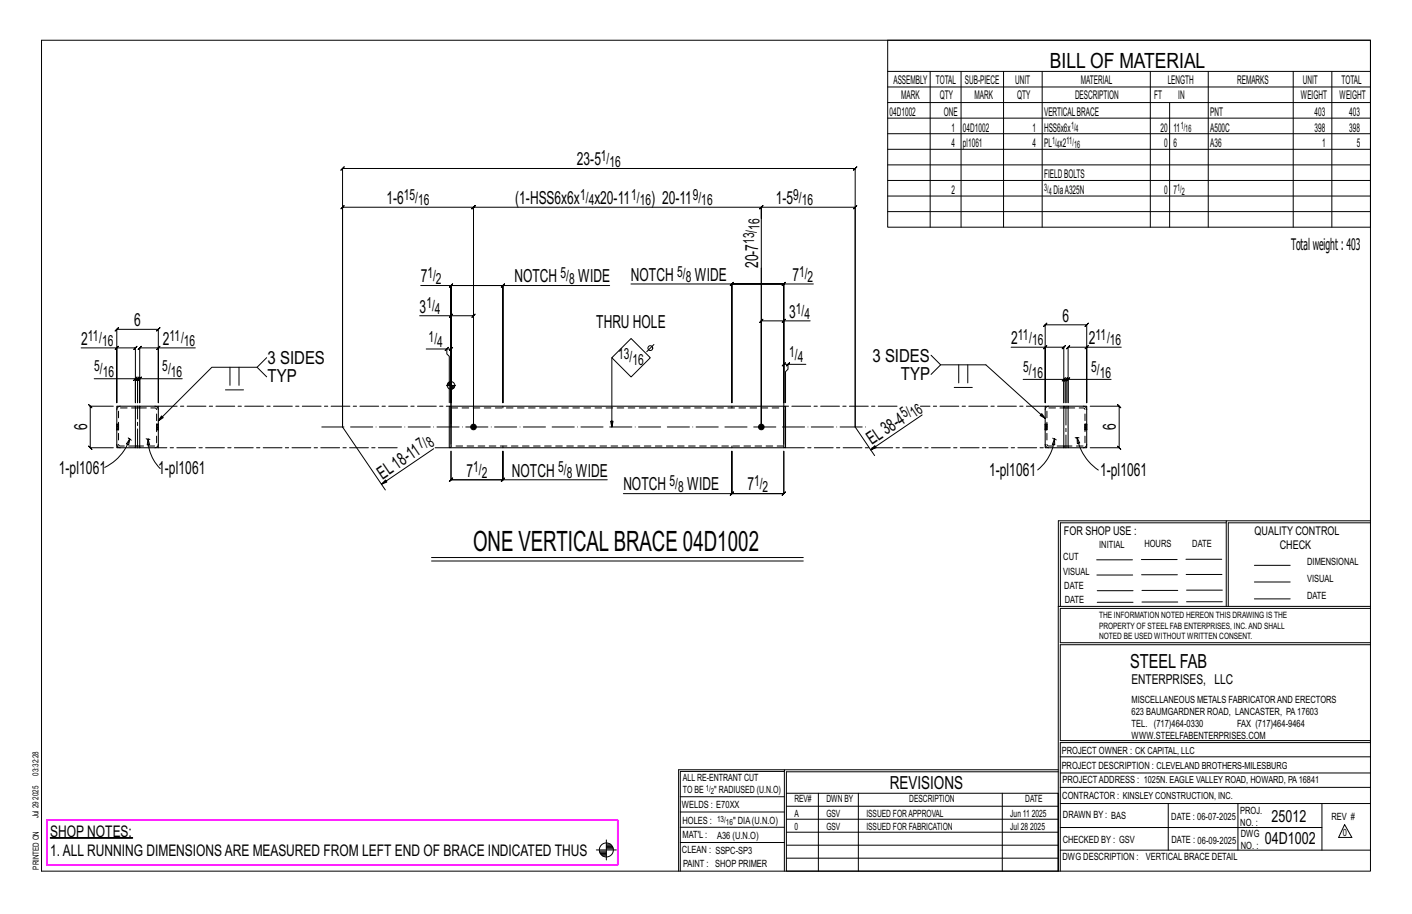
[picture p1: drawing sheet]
<svg xmlns="http://www.w3.org/2000/svg" width="432mm" height="279mm" viewBox="0 0 432 279" stroke-linecap="round" stroke-linejoin="round" font-family="sans-serif">
<g fill="#000" stroke="#000" stroke-width=".31">
<path d="M15.4 256.1h25.2v.1h-25.2z"/>
<circle cx="144.8" cy="130.5" r=".86"/>
<circle cx="232.8" cy="130.5" r=".86"/>
</g>
<g fill="none" stroke="#000" stroke-width=".31">
<path d="M12.7 12.3h406.4v254h-406.4zM271.5 12.3h147.6v57.2h-147.6zM271.5 21.8h147.6M271.5 26.6h147.6M271.5 31.4h147.6M271.5 36.1h147.6M284.5 21.8v47.7M293.9 21.8v47.7M306.9 21.8v47.7M318.7 21.8v47.7M351.8 21.8v47.7M357.7 31.4v38.1"/>
<path d="M369.5 21.8v47.7M395.5 21.8v47.7M407.3 21.8v47.7M271.5 40.9h147.6M271.5 45.6h147.6M271.5 50.4h147.6M271.5 55.2h147.6M271.5 59.9h147.6M232.8 66.8v63.7v-32.4l-.5 .5 1-1-.5 .5h6.9M271.5 64.7h147.6M128.3 96.5h9.6v34M128.7 87.3h9.2v35.8v-35.8"/>
<path d="M137.9 87.3l.5-.5-1 1zM137.9 96.5l-.5 .5 1-1zM137.9 96.5h6.9l-.5 .5 1-1-.5 .5v34M153.8 87.3l.5-.5-1 1zM153.8 87.3h-15.9h15.9l-.5 .5 1-1-.5 .5v35.8v-35.8h32.6M192.9 86.8h30.9v36.3v-36.3l-.5 .5 1-1-.5 .5h15.9h-15.9M224.3 86.3l-1 1zM232.8 82v48.5zM239.2 98.6l1-1zM239.7 86.8l.5-.5-1 1zM239.7 86.8l-.5 .5 1-1zM239.7 86.8v36.3v-36.3h9"/>
<path d="M247.8 98.1h-8.1v32.4M24.8 106.3h10.9v16.8v-22.4l-.5 .5 1-1-.5 .5h12.7l-.5 .5 1-1-.5 .5v22.4v-16.8h11.3M35.7 106.3l-.5 .5 1-1zM35.7 106.3h5.7l-.5 .5 1-1-.5 .5v16.8v-7.3h-12.6M40.9 116.3l1-1zM41.4 115.8h.7l-.5 .5 1-1-.5 .5v7.3v-7.3l-.5 .5 1-1-.5 .5h.6M42.2 116.3l1-1zM48.4 106.3h-5.7l.5-.5-1 1 .5-.5v16.8v-7.3h13M48.9 105.8l-1 1zM68.9 119.2h5.6M70.3 112.3v5.5M73.1 112.3v5.5"/>
<path d="M78.6 112.3l3 2.9M81.6 109.3l-3 3h-13.8l-16.4 16.3 1-1.5 .5 .6-1.5 .9M130.3 106.7h6.3v1.5l.8 .7v14.2M136.5 117.8h2.8M136.6 106.7l-.5 .5 1-1zM136.6 106.7h1.3l-.5 .5 1-1-.5 .5v16.4M136.9 117.3v.5M137.1 117v.8M137.3 116.8v1M137.5 116.7v1.1M137.7 116.7v1.1M137.9 116.4v13.1"/>
<path d="M138.1 117.8v1.2M138.3 117.8v1.1M138.6 117.8v1M138.8 117.8v.8M139 117.8v.5M187.1 109.4l5.9-5.9 5.9 5.9-5.9 5.8zM187.1 109.4v21.1l-.4-1.7h.8l-.4 1.7M200 105.3l-2.2 2.2M241 111.4l.5-.5-1 1zM241 111.4h-1.3l.5-.5-1 1 .5-.5v11.7M246.4 111.4h-5.4v1.5l-.8 .7v9.5M284.7 108.6l3 2.9h13.8l18.1 16.4-1.5-.9 .5-.6 1 1.5"/>
<path d="M287.7 111.5l-3 3M291.8 118.4h5.5M293.2 111.5v5.6M296 111.5v5.6M309.2 106.1h10.4v17v-23.8l-.5 .5 1-1-.5 .5h12.7l-.5 .5 1-1-.5 .5v23.8v-17h10.6M319.6 106.1l-.5 .5 1-1zM319.6 106.1h5.7l-.5 .5 1-1-.5 .5v17v-7.1h-12.4M324.8 116.5l1-1zM325.3 116h.7l-.5 .5 1-1-.5 .5v7.1v-7.1l-.5 .5 1-1-.5 .5h.6M326.6 116l-.5 .5 1-1zM332.3 106.1l.5-.5-1 1zM332.3 106.1h-5.7l.5-.5-1 1 .5-.5v17v-7.1h13.2"/>
<path d="M34.7 124.2h-7.1l-.5-.5 1 1-.5-.5v12.7l-.5-.5 1 1-.5-.5h7.1M39.2 133.8l.5 .4M39.7 134.2l-.3 1.8-.7-.3zM39.7 134.2a15.1 15.1 0 0 1-7.7 8.7M39.7 134.2l.4 .4M44.7 134.1l.6 .1M45.3 134.2l.5 1.8h-.8zM45.3 134.2a12.7 12.7 0 0 0 3.7 9.1M45.3 134.2l.5 .2M104.8 130.5v-79l-.5 .5 1-1-.5 .5h156.7l-.5 .5 1-1-.5 .5v79M104.8 130.5v-67.2l-.5 .5 1-1-.5 .5h40l-.5 .5 1-1-.5 .5v67.2v-67.2l-.5 .5 1-1-.5 .5h88l-.5 .5 1-1-.5 .5v3.5v-3.5l-.5 .5 1-1-.5 .5h28.7l-.5 .5 1-1-.5 .5v67.2M104.8 130.5l13 19.3"/>
<path d="M132.6 137.2l-15.9 10.8 1.2-1.3 .4 .7-1.6 .6M261.5 130.5l6 8.8M282 126.8l-15.7 10.7 1.2-1.3 .4 .7-1.6 .6M321.9 133.9l.6 .3M322.5 134.2v1.8l-.7-.1zM322.5 134.2a14 14 0 0 1-5.2 9.4M322.5 134.2l.5 .3M328.8 133.8h.6M329.4 133.8l.8 1.6-.7 .2zM329.4 133.8a15.4 15.4 0 0 0 6.5 9.9M329.4 133.8l.6 .1M333.4 124.2h8.9l-.5-.5 1 1-.5-.5v12.7l-.5-.5 1 1-.5-.5h-8.9"/>
<path d="M153.3 147.2l1-1zM153.8 146.7h-15.9l.5-.5-1 1 .5-.5v-8.8v8.8l-.5 .5 1-1-.5 .5h15.9l-.5 .5 1-1-.5 .5v-8.8v8.8h31.9M190.6 150.9h33.2v-13v13l-.5 .5 1-1-.5 .5h15.9l-.5 .5 1-1-.5 .5v-13v13l.5-.5-1 1 .5-.5h-15.9M223.3 151.4l1-1zM375 159.8h-50.7v25.6M375 159.2h-51.3l-.1 107.1M419.1 159.2h-44.1v26.2M419.1 159.8h-43.5v25.6M132 170.4h113.7M132 171.5h113.7M335.4 171.1h10.9M335.4 175.8h11"/>
<path d="M349 171h11M349.1 175.7h11M362.7 171h10.9M362.7 175.6h11M383.6 172.8h11M383.6 177.9h11M323.7 185.4h95.4M335.5 184.1h11M335.5 180.6h11M349.2 184h11M349.2 180.5h11M362.9 180.4h10.9"/>
<path d="M362.9 184h10.9M383.6 183.1h11M419.1 186h-94.9v10.5h94.9M419.1 197.1h-94.9v29.3h94.9v.6h-94.9v39.3M239.9 235.8h-31.9v30.5M239.9 235.3h-32.4v31M323.6 235.3h-83.7v31M323.6 235.9h-83.1v6.6M324.2 236.3h94.9M324.2 231.4h94.9M182.4 259.8h6.1M185.4 256.8v6.1"/>
<path d="M185.4 258.7h1.9M185.4 258.4h1.6M185.4 259.5h2.1M185.4 259.1h2M185.4 258h1.2M208 252.9h31.9M208 257.5h31.9M208 243.6h31.9M208 248.2h31.9M240.5 242.5h83.1v23.8h-83.1zM240.5 258.4h83.1M240.5 254.4h83.1"/>
<path d="M240.5 250.4h83.1M240.5 246.5h83.1M250.3 242.5v23.8M262.5 242.5v23.8M306.5 242.5v23.8M324.2 253h80.1M324.2 245.6h94.9M324.2 259.9h94.9M324.2 240.7h94.9M357.3 245.6v14.3M378.6 245.6v14.3M404.3 245.6v14.3"/>
<path d="M411.2 252.1l2.2 3.9h-4zM183.3 260.2h2.1M183.4 260.5h2M183.5 260.9h1.9M183.8 261.3h1.6M184.3 261.6h1.1M240.5 262.3h83.1"/>
<circle cx="137.9" cy="117.8" r="1.16"/>
<circle cx="198.9" cy="106.4" r=".74"/>
<circle cx="185.4" cy="259.8" r="2.14"/>
</g>
<path d="M14.3 250.7h174.6v13.7h-174.6z" fill="none" stroke="#f0f" stroke-width=".5"/>
<g fill="none" stroke="#000" stroke-width=".32">
<path d="M35.7 129.7h.1M35.7 131.4h.1M35.7 124.2h5.7v12.7h-5.7zM36.2 129.7h.1M36.2 131.4h.1M41.4 136.9h1.3M41.4 124.2h1.2M41.4 136.3h1.2M42.6 124.7h.1M42.7 124.2h5.7v12.7h-5.7zM42.7 124.2l-.1 .5h-1.2M42.7 136.3l-.1 .6"/>
<path d="M47.9 129.7h.1M47.9 131.4h.1M48.4 129.7h.1M48.4 131.4h.1M137.4 124.2h.5v12.7h-.5zM137.9 125.2v10.6M137.9 136.9h101.8M137.9 124.2h101.8M239.7 124.2h.5v12.7h-.5zM239.7 125.2v10.6M319.6 129.7h.1M319.6 131.4h.1"/>
<path d="M319.6 124.2h5.7v12.7h-5.7zM320.2 129.7h.1M320.2 131.4h.1M325.3 124.2h.1M325.3 136.3h1.3M325.4 136.3l-.1 .6M325.4 136.9h1.2M325.4 124.7h1.2M326.6 124.2h5.7v12.7h-5.7zM326.6 124.2h-1.2l-.1 .5M331.8 129.7h.1M331.8 131.4h.1"/>
<path d="M332.3 129.7h.1M332.3 131.4h.1"/>
</g>
<g fill="none" stroke="#000" stroke-width=".31" stroke-dasharray="2 1.4">
<path d="M35.7 130.2h.6v.3h-.6zM35.7 130.2v-.3h.6v.3M35.7 129.9v-.2h.6v.2M35.7 129.7h.1M35.7 131.4v-.1M35.7 131.1v.2l.6 .1M35.7 130.9v.2h.6v.2M35.7 130.5v.4h.6v.2M35.7 135.8a1.06 1.06 0 0 0 1.1 1.1M35.7 131.4h.5M36.2 129.7h-.5M36.3 129.7h.1"/>
<path d="M36.3 130.5v.4M36.8 124.2a1.06 1.06 0 0 0-1.1 1M41.4 136.3h-4.6l-.4-.1-.2-.4 .1-10.8 .5-.3h4.6M42.7 124.7h4.7l.3 .2 .2 .3-.1 10.8-.4 .3h-4.7M47.4 136.9a1.06 1.06 0 0 0 1-1.1M47.9 130.5h.5v.4h-.5zM47.9 131.4v-.1M47.9 130.5v-.3M47.9 131.4h.5M48.4 125.2a1.06 1.06 0 0 0-1-1M48.4 129.7h-.5M48.4 130.9v.2h-.5v-.2"/>
<path d="M48.4 131.1v.2h-.5v-.2M48.4 131.3v.1M48.4 129.7h.1M48.4 129.9v-.2h-.5M48.4 130.2v-.3h-.5v-.2M48.4 130.5v-.3h-.5v-.3M137.9 124.7h101.8M153.8 136.3v.6M153.8 124.2v.5M223.8 136.9v-.6M223.8 124.7v-.5M239.7 136.3h-101.8"/>
<path d="M319.6 130.2h.6v.3h-.6zM319.6 130.2v-.3h.6v.3M319.6 129.9v-.2h.6v.2M319.6 129.7h.1M319.6 131.4v-.1M319.6 131.1v.2l.6 .1M319.6 130.9v.2h.6v.2M319.6 130.5v.4h.6v.2M319.6 135.8a1.06 1.06 0 0 0 1.1 1.1M319.6 131.4h.6M320.2 129.7h-.6M320.2 129.7h.1"/>
<path d="M320.2 130.5v.4M320.7 124.2a1.06 1.06 0 0 0-1.1 1M325.3 136.3h-4.6l-.4-.1-.1-.4v-10.8l.5-.3h4.6M326.6 124.7h4.7l.3 .2 .2 .3v10.8l-.5 .3h-4.7M331.3 136.9a1.06 1.06 0 0 0 1-1.1M331.8 130.5h.5v.4h-.5zM331.8 131.4v-.1M331.8 130.5v-.3M331.8 131.4h.5M332.3 125.2a1.06 1.06 0 0 0-1-1M332.3 129.7h-.5M332.3 130.9v.2h-.5v-.2"/>
<path d="M332.3 131.1v.2h-.5v-.2M332.3 131.3v.1M332.3 129.7h.1M332.3 129.9v-.2h-.5M332.3 130.2v-.3h-.5v-.2M332.3 130.5v-.3h-.5v-.3"/>
</g>
<path d="M98.4 130.5h166.6" fill="none" stroke="#000" stroke-width=".31" stroke-dasharray="6.8 1 0 1"/>
<path d="M42.1 136.9v-12.7M48.4 124.2h89M121.5 136.9h-73.1M137.4 136.9h-4.3M240.2 136.9h26.9M267.2 136.9h52.4M274.3 124.2h-34.1M319.6 124.2h-38.1M326 124.2v12.7" fill="none" stroke="#000" stroke-width=".31" stroke-dasharray="5.8 1 1 1"/>
<text font-size="8.6" x="144.7" y="168.5">ONE VERTICALBRACE 04D1002</text>
<text font-size="6.4" x="321.1" y="20.7">BILL OF MATERIAL</text>
<text font-size="5.9" x="345.6" y="204.1">STEEL FAB</text>
<g font-size="5.5">
<text x="176.4" y="50.5">23-5</text>
<text x="118.2" y="62.4">1-6</text>
<text x="157.5" y="62.4">(1-HSS6x6x</text>
<text x="181.8" y="62.4">x20-11</text>
<text x="199.1" y="62.4">) 20-11</text>
<text x="237.2" y="62.4">1-5</text>
<text x="231.8" y="82" transform="rotate(-90 231.8 82)">20-7</text>
<text x="128.7" y="86.3">7</text>
<text x="157.3" y="86.3">NOTCH</text>
<text x="176.8" y="86.3">WIDE</text>
<text x="192.9" y="85.8">NOTCH</text>
<text x="212.5" y="85.8">WIDE</text>
<text x="242.3" y="85.8">7</text>
<text x="128.3" y="95.5">3</text>
<text x="41" y="99.7">6</text>
<text x="182.3" y="100.4">THRU HOLE</text>
<text x="241.4" y="97.1">3</text>
<text x="325" y="98.3">6</text>
<text x="24.8" y="105.4">2</text>
<text x="49.8" y="105.4">2</text>
<text x="309.2" y="105.1">2</text>
<text x="333" y="105.1">2</text>
<text x="81.8" y="111.3">3 SIDES</text>
<text x="266.8" y="110.5">3 SIDES</text>
<text x="81.8" y="116.8">TYP</text>
<text x="275.5" y="116.1">TYP</text>
<text x="26.6" y="131.5" transform="rotate(-90 26.6 131.5)">6</text>
<text x="341.3" y="131.5" transform="rotate(-90 341.3 131.5)">6</text>
<text x="266.6" y="136.1" transform="rotate(-34 266.6 136.1)">EL38-4</text>
<text x="18" y="144.9">1-pl1061</text>
<text x="48.4" y="145">1-pl1061</text>
<text x="117" y="146.6" transform="rotate(-34 117 146.6)">EL18-1</text>
<text x="142.7" y="145.7">7</text>
<text x="156.6" y="145.7">NOTCH</text>
<text x="176.1" y="145.7">WIDE</text>
<text x="190.6" y="149.9">NOTCH</text>
<text x="210.1" y="149.9">WIDE</text>
<text x="228.6" y="149.9">7</text>
<text x="302.4" y="145.6">1-pl1061</text>
<text x="336.4" y="145.6">1-pl1061</text>
<text x="272.2" y="241.1">REVISIONS</text>
</g>
<g font-size="5.1">
<text x="388.9" y="251.3">25012</text>
<text x="386.8" y="258.1">04D1002</text>
</g>
<g font-size="4.9">
<text x="394.8" y="76.4">Totalweight : 403</text>
<text x="15.4" y="255.8">SHOP NOTES:</text>
<text x="15.4" y="261.6">1.ALL RUNNING DIMENSIONSARE MEASURED FROM LEFT END OF BRACE INDICATED THUS</text>
</g>
<g font-size="4.7">
<text x="183.8" y="49.3">1/</text>
<text x="186.4" y="50.9">16</text>
<text x="123.5" y="61.1">15/</text>
<text x="127.9" y="62.8">16</text>
<text x="177.4" y="61.1">1/</text>
<text x="180" y="62.8">4</text>
<text x="193" y="61.1">1/</text>
<text x="195.7" y="62.8">16</text>
<text x="211.9" y="61.1">9/</text>
<text x="214.5" y="62.8">16</text>
<text x="242.5" y="61.1">9/</text>
<text x="245.2" y="62.8">16</text>
<text x="232.2" y="70.2" transform="rotate(-90 232.2 70.2)">16</text>
<text x="230.6" y="74.6" transform="rotate(-90 230.6 74.6)">13/</text>
<text x="130.7" y="85">1/</text>
<text x="133.3" y="86.7">2</text>
<text x="171.4" y="85">5/</text>
<text x="174" y="86.7">8</text>
<text x="207.1" y="84.6">5/</text>
<text x="209.7" y="86.2">8</text>
<text x="244.4" y="84.6">1/</text>
<text x="247" y="86.2">2</text>
<text x="130.4" y="94.3">1/</text>
<text x="133" y="95.9">4</text>
<text x="243.4" y="95.8">1/</text>
<text x="246" y="97.5">4</text>
<text x="26.9" y="104.1">11/</text>
<text x="31.2" y="105.8">16</text>
<text x="51.9" y="104.1">11/</text>
<text x="56.2" y="105.8">16</text>
<text x="131.1" y="104.4">1/</text>
<text x="133.7" y="106.1">4</text>
<text x="311.3" y="103.9">11/</text>
<text x="315.6" y="105.6">16</text>
<text x="335.1" y="103.9">11/</text>
<text x="339.4" y="105.6">16</text>
<text x="28.8" y="113.5">5/</text>
<text x="49.6" y="113.5">5/</text>
<text x="189.1" y="109.9">13/</text>
<text x="193.4" y="111.5">16</text>
<text x="241.3" y="109.1">1/</text>
<text x="243.9" y="110.8">4</text>
<text x="312.9" y="113.7">5/</text>
<text x="333.7" y="113.7">5/</text>
<text x="31.4" y="115.2">16</text>
<text x="52.2" y="115.2">16</text>
<text x="315.5" y="115.4">16</text>
<text x="336.3" y="115.4">16</text>
<text x="276.6" y="127.8" transform="rotate(-34 276.6 127.8)">5/</text>
<text x="279.7" y="127.7" transform="rotate(-34 279.7 127.7)">16</text>
<text x="128.6" y="137.2" transform="rotate(-34 128.6 137.2)">7/</text>
<text x="131.7" y="137.1" transform="rotate(-34 131.7 137.1)">8</text>
<text x="144.7" y="144.4">1/</text>
<text x="147.3" y="146.1">2</text>
<text x="170.7" y="144.4">5/</text>
<text x="173.3" y="146.1">8</text>
<text x="204.8" y="148.7">5/</text>
<text x="230.6" y="148.7">1/</text>
<text x="207.4" y="150.3">8</text>
<text x="233.2" y="150.3">2</text>
</g>
<text font-size="4.2" x="346" y="209.1">ENTERPRISES, LLC</text>
<g font-size="3.7">
<text x="273.2" y="25.6">ASSEMBLY</text>
<text x="286.2" y="25.6">TOTAL</text>
<text x="295.1" y="25.6">SUB-PIECE</text>
<text x="310.4" y="25.6">UNIT</text>
<text x="330.5" y="25.6">MATERIAL</text>
<text x="357.1" y="25.6">LENGTH</text>
<text x="378.3" y="25.6">REMARKS</text>
<text x="398.4" y="25.6">UNIT</text>
<text x="410.2" y="25.6">TOTAL</text>
<text x="272.1" y="35.5">04D1002</text>
<text x="275.6" y="30.4">MARK</text>
<text x="287.4" y="30.4">QTY</text>
<text x="288.6" y="35.5">ONE</text>
<text x="298" y="30.4">MARK</text>
<text x="311" y="30.4">QTY</text>
<text x="319.3" y="35.5">VERTICALBRACE</text>
<text x="328.7" y="30.4">DESCRIPTION</text>
<text x="353" y="30.4">FT</text>
<text x="360.3" y="30.4">IN</text>
<text x="370.1" y="35.5">PNT</text>
<text x="397.8" y="30.4">WEIGHT</text>
<text x="402" y="35.5">403</text>
<text x="409.6" y="30.4">WEIGHT</text>
<text x="412.6" y="35.5">403</text>
<text x="290.9" y="40.2">1</text>
<text x="294.5" y="40.2">04D1002</text>
<text x="315.8" y="40.2">1</text>
<text x="319.3" y="40.2">HSS6x6x</text>
<text x="354.9" y="40.2">20</text>
<text x="358.9" y="40.2">11</text>
<text x="370.1" y="40.2">A500C</text>
<text x="402" y="40.2">398</text>
<text x="412.6" y="40.2">398</text>
<text x="290.9" y="45">4</text>
<text x="294.5" y="45">pl1061</text>
<text x="315.8" y="45">4</text>
<text x="319.3" y="45">PL x2</text>
<text x="356" y="45">0</text>
<text x="358.9" y="45">6</text>
<text x="370.1" y="45">A36</text>
<text x="404.3" y="45">1</text>
<text x="415" y="45">5</text>
<text x="290.9" y="59.3">2</text>
<text x="319.3" y="54.5">FIELDBOLTS</text>
<text x="322.2" y="59.3">DiaA325N</text>
<text x="356" y="59.3">0</text>
<text x="358.9" y="59.3">7</text>
<text x="325.3" y="163.4">FOR SHOP USE :</text>
<text x="383.7" y="163.4">QUALITY CONTROL</text>
<text x="391.4" y="167.8">CHECK</text>
</g>
<g font-size="3.1">
<text x="327.5" y="39.4">1/</text>
<text x="328.9" y="40.5">4</text>
<text x="361.1" y="39.4">1/</text>
<text x="362.5" y="40.5">16</text>
<text x="321.7" y="44.1">1/</text>
<text x="323.1" y="45.3">4</text>
<text x="326.1" y="44.1">11/</text>
<text x="328.5" y="45.3">16</text>
<text x="319.3" y="58.4">3/</text>
<text x="320.7" y="59.5">4</text>
<text x="360" y="58.4">1/</text>
<text x="361.4" y="59.5">2</text>
<text x="336.2" y="167.4">INITIAL</text>
<text x="350" y="167.1">HOURS</text>
<text x="364.6" y="167.2">DATE</text>
<text x="325.2" y="171.3">CUT</text>
<text x="399.8" y="172.8">DIMENSIONAL</text>
<text x="325.1" y="175.8">VISUAL</text>
<text x="399.8" y="177.9">VISUAL</text>
<text x="325.5" y="180">DATE</text>
<text x="325.7" y="184.4">DATE</text>
<text x="399.8" y="183.1">DATE</text>
<text x="346" y="215">MISCELLANEOUS METALS FABRICATORAND ERECTORS</text>
<text x="346" y="218.6">623 BAUMGARDNER ROAD, LANCASTER, PA17603</text>
<text x="346" y="225.8">WWW.STEELFABENTERPRISES.COM</text>
<text x="346" y="222.2">TEL. (717)464-0330</text>
<text x="378.3" y="222.2">FAX (717)464-9464</text>
<text x="324.7" y="230.5">PROJECT OWNER : CK CAPITAL, LLC</text>
<text x="208.8" y="238.8">ALL RE-ENTRANT CUT</text>
<text x="324.7" y="235.1">PROJECT DESCRIPTION : CLEVELAND BROTHERS-MILESBURG</text>
<text x="324.9" y="239.5">PROJECTADDRESS : 1025N. EAGLE VALLEY ROAD, HOWARD, PA16841</text>
<text x="208.8" y="242.5">TO BE</text>
<text x="218.4" y="242.5">&quot; RADIUSED (U.N.O)</text>
<text x="242.9" y="245.3">REV#</text>
<text x="252.7" y="245.3">DWN BY</text>
<text x="278.1" y="245.3">DESCRIPTION</text>
<text x="313.5" y="245.3">DATE</text>
<text x="324.9" y="244.2">CONTRACTOR : KINSLEY CONSTRUCTION, INC.</text>
<text x="208.5" y="247">WELDS : E70XX</text>
<text x="208.7" y="251.7">HOLES :</text>
<text x="224.2" y="251.8">&quot; DIA(U.N.O)</text>
<text x="242.9" y="249.9">A</text>
<text x="252.7" y="249.9">GSV</text>
<text x="264.9" y="249.9">ISSUED FORAPPROVAL</text>
<text x="309" y="249.9">Jun 11</text>
<text x="315.5" y="249.9">2025</text>
<text x="325.1" y="250">DRAWN BY : BAS</text>
<text x="358.2" y="250.5">DATE : 06-07-2025</text>
<text x="379.3" y="248.9">PROJ.</text>
<text x="407.2" y="250.5">REV #</text>
<text x="208.7" y="256.3">MAT'L :</text>
<text x="219.3" y="256.4">A36 (U.N.O)</text>
<text x="242.9" y="253.8">0</text>
<text x="252.7" y="253.8">GSV</text>
<text x="264.9" y="253.8">ISSUED FOR FABRICATION</text>
<text x="309" y="253.8">Jul 28</text>
<text x="315" y="253.8">2025</text>
<text x="325" y="257.6">CHECKED BY : GSV</text>
<text x="358.3" y="257.7">DATE : 06-09-2025</text>
<text x="379.3" y="252.5">NO. :</text>
<text x="379.5" y="255.9">DWG</text>
<text x="410.6" y="255.5">0</text>
<text x="208.6" y="260.7">CLEAN : SSPC-SP3</text>
<text x="324.9" y="262.9">DWG DESCRIPTION :</text>
<text x="350.4" y="263">VERTICAL BRACE DETAIL</text>
<text x="379.5" y="259.5">NO. :</text>
<text x="208.9" y="265">PAINT : SHOP PRIMER</text>
</g>
<g font-size="2.7">
<text x="336.1" y="189">THE INFORMATION NOTED HEREON THIS DRAWING IS THE</text>
<text x="336.1" y="195.4">NOTED BE USED WITHOUT WRITTEN CONSENT.</text>
<text x="336.1" y="192.2">PROPERTY OF STEEL FAB ENTERPRISES, INC.AND SHALL</text>
</g>
<g font-size="2.6">
<text x="215.9" y="241.8">1/</text>
<text x="217.4" y="242.7">2</text>
<text x="219.3" y="251.1">13/</text>
<text x="222" y="252.1">16</text>
</g>
<g font-size="2.5">
<text x="11.7" y="237.1" transform="rotate(-90 11.7 237.1)">03:32:28</text>
<text x="11.8" y="244.4" transform="rotate(-90 11.8 244.4)">2025</text>
<text x="11.8" y="250.1" transform="rotate(-90 11.8 250.1)">Jul 29</text>
<text x="11.9" y="265.8" transform="rotate(-90 11.9 265.8)">PRINTED ON</text>
</g>
</svg>
